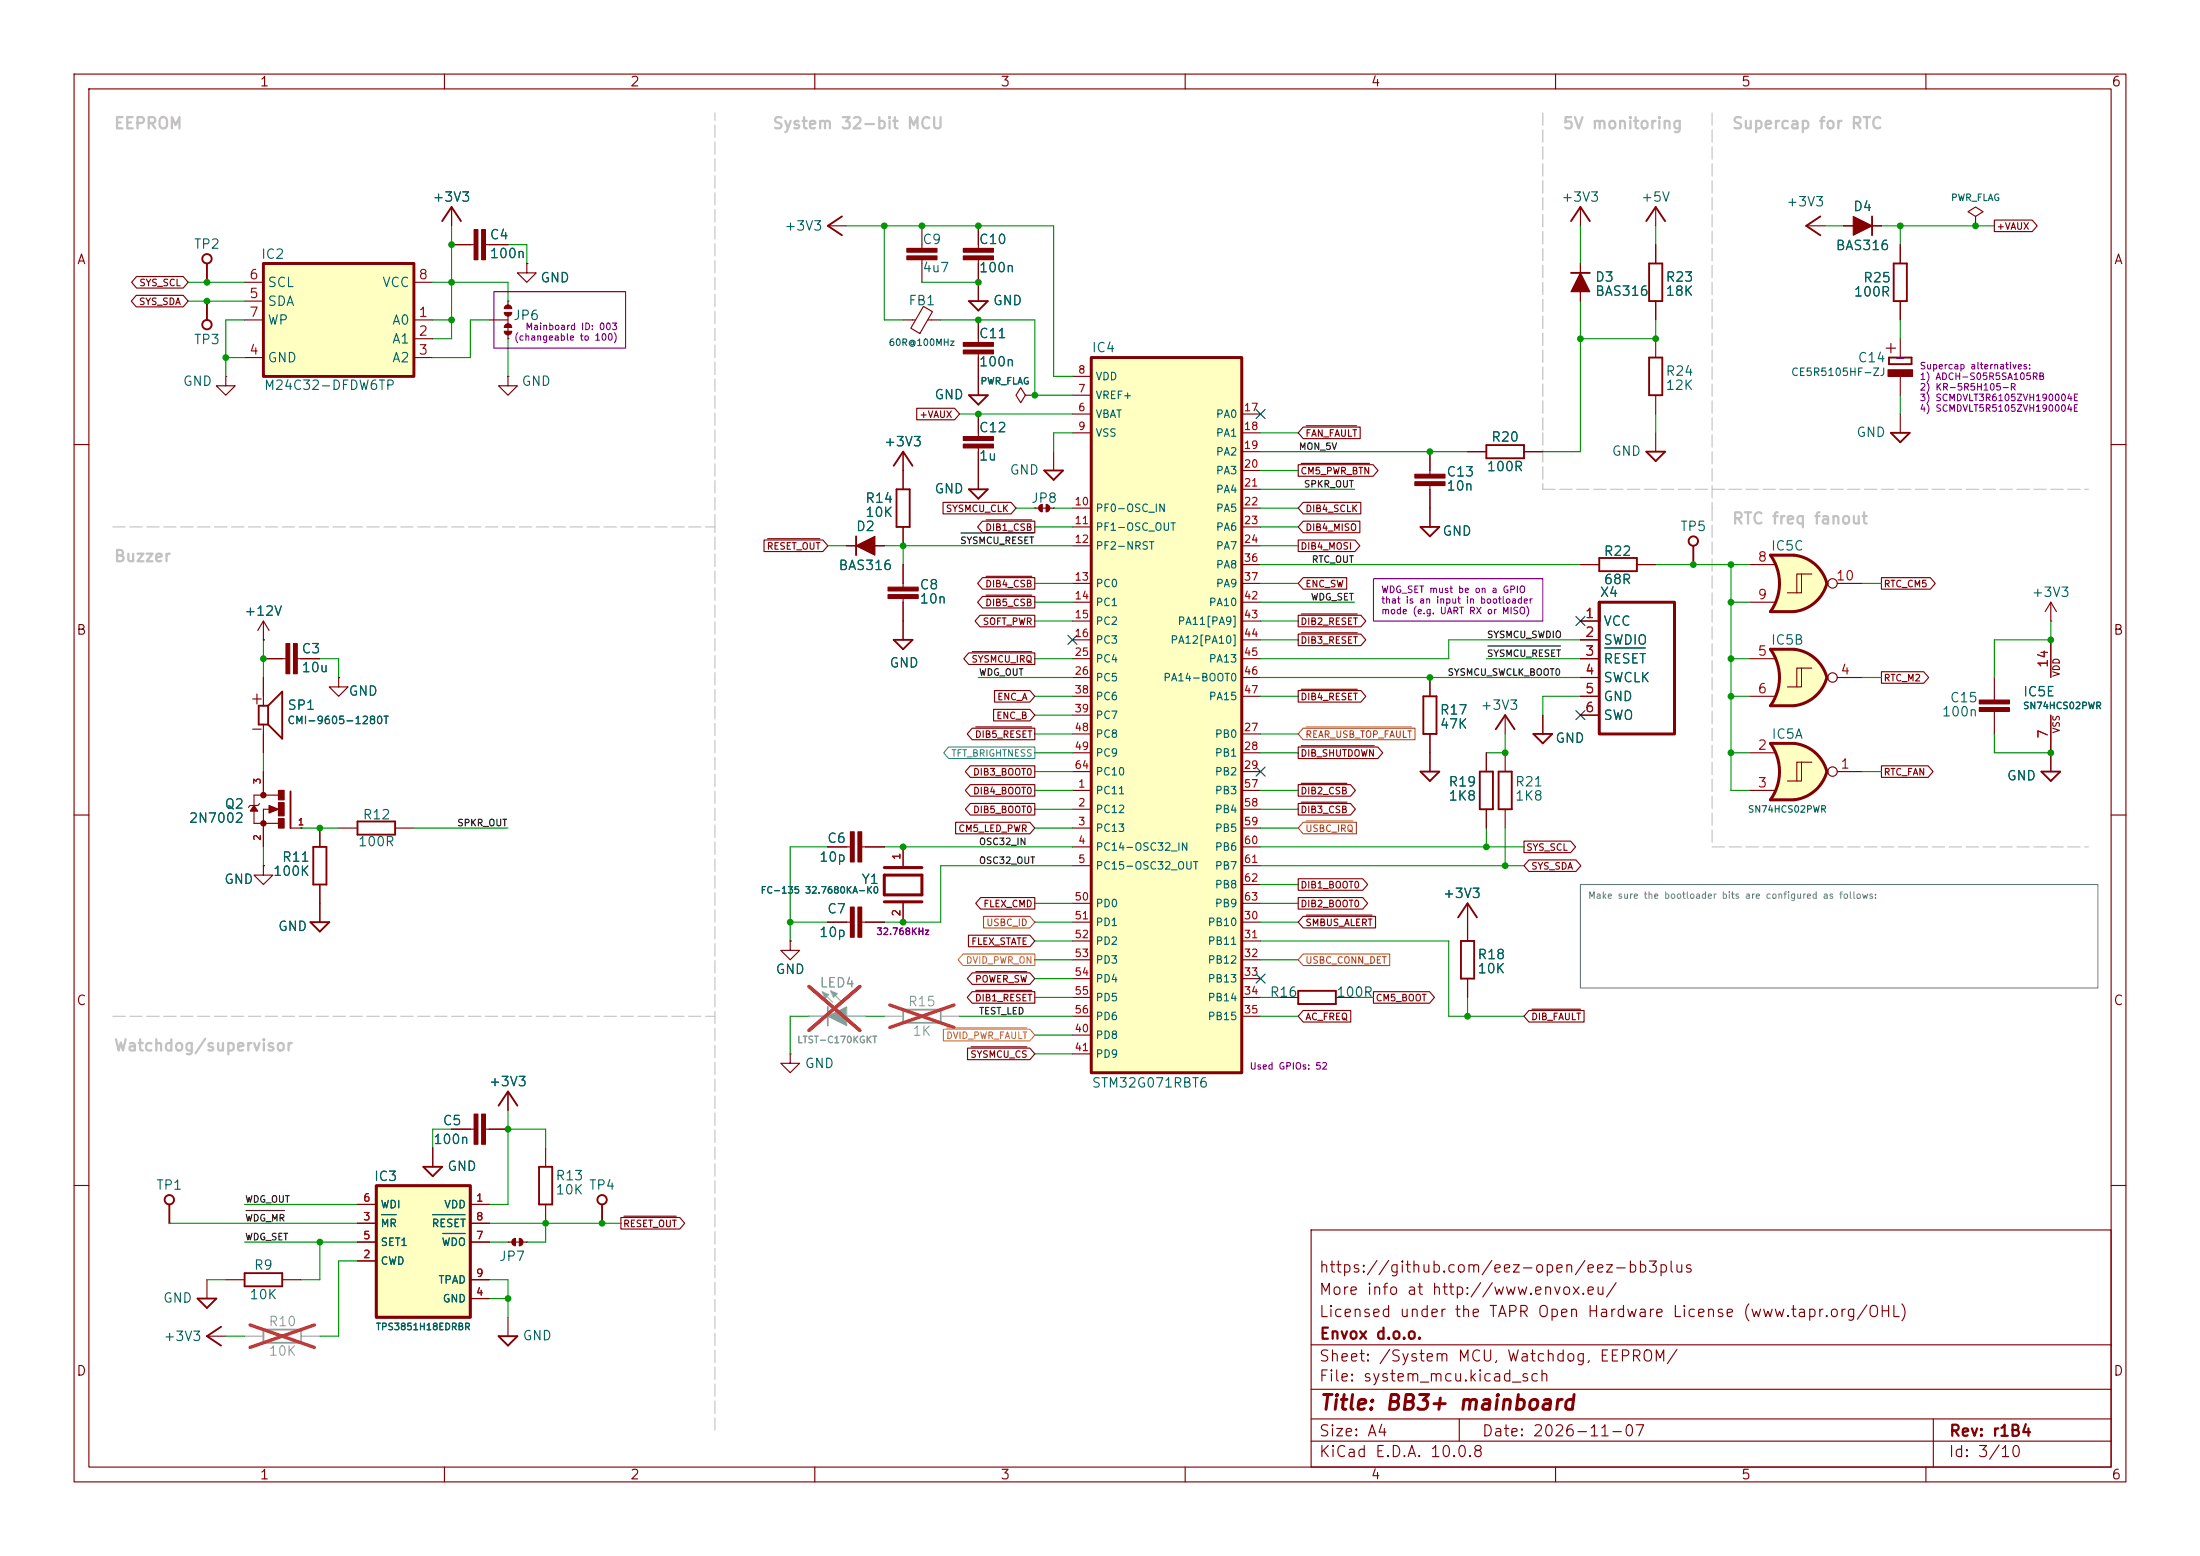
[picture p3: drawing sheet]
<svg xmlns="http://www.w3.org/2000/svg" width="297mm" height="210mm" viewBox="0 0 297 210" stroke-linecap="round" stroke-linejoin="round" font-family="sans-serif">
<g fill="none" stroke="#840000" stroke-width=".15">
<path d="M10 10h277v190h-277zM12 12h273v186h-273zM60 10v2M110 10v2M160 10v2M210 10v2M260 10v2M71.1 35.6v1.2h1.3l-1.3 1.3-1.3-1.3h1.3M71.1 35.6h.1M30.5 50.8v1.3h1.2l-1.2 1.2-1.3-1.2h1.3M30.5 50.8h.1M66 43.2h2.6"/>
<path d="M68.6 50.8v1.3h-1.3l1.3 1.2 1.2-1.2h-1.2M68.6 50.8h.1M68.6 45.7h.1M68.6 40.6h.1M68.6 40.6v.8M68.6 42.4v3.3M121.9 43.2h1.7M124.7 41.4l1.2 .7-1.7 2.9-1.2-.7zM125.2 43.2h1.8M10 60h2M114.3 73.7h5.1M121.9 76.2v3"/>
<path d="M285 60h2M121.9 80.8v3M10 110h2M121.9 114.3v2.5M193 101.6v2.5M203.2 101.6v2.5M203.2 109.2v2.6M285 110h2M111.8 124.5h3M116.3 124.5h3.1M121.9 121.9v2.6M10 160h2"/>
<path d="M68.6 167.6h.1M68.6 167.6h2.5M68.6 177.8v2.5M71.1 167.6h.1M177 166h108v32h-108zM285 160h2M60 198v2M110 198v2M160 198v2M177 194.5h108M177 191.5h108M177 187.5h108"/>
<path d="M177 181.5h108M197 191.5v3M210 198v2M260 198v2M261 191.5v6.5"/>
</g>
<g fill="#840000" stroke="#840000" stroke-width=".15">
<path d="M119.9 80.3h4.1v.5h-4.1z"/>
<path d="M119.9 79.2h4.1v.6h-4.1z"/>
<path d="M114.8 122.4h.5v4.1h-.5z"/>
<path d="M115.8 122.4h.5v4.1h-.5z"/>
<path d="M115.6 73.7l2.5-1.3v2.5z"/>
</g>
<path d="M115.6 72.4v2.5M191.8 104.1h2.5l-1.3 1.3zM202.3 104.1h1.8v5.1h-1.8zM67.3 180.3h2.5l-1.2 1.3z" fill="none" stroke="#840000" stroke-width=".25"/>
<g fill="#840000" stroke="#840000" stroke-width=".14">
<path d="M69.2 167.3l.4-.2v1a.51 .51 0 0 1-.5-.3 .51 .51 0 0 1 .1-.5z"/>
<path d="M70.1 167.1a.51 .51 0 0 1 .5 .5h-.5z"/>
<path d="M70.1 167.6h.5a.51 .51 0 0 1-.5 .6z"/>
<path d="M68.2 41.3a.51 .51 0 0 1 .6-.1 .51 .51 0 0 1 .3 .5h-1z"/>
<path d="M68.6 42.2h.5a.51 .51 0 0 1-.5 .5z"/>
<path d="M68.1 42.2h.5v.5a.51 .51 0 0 1-.5-.5z"/>
<path d="M68.2 43.8a.51 .51 0 0 1 .6-.1 .51 .51 0 0 1 .3 .5h-1z"/>
<path d="M68.6 44.7h.5a.51 .51 0 0 1-.5 .5z"/>
<path d="M68.1 44.7h.5v.5a.51 .51 0 0 1-.5-.5z"/>
</g>
<path d="M119.4 117.1h5.1M119.4 118.1h5.1v2.7h-5.1zM119.4 121.7h5.1" fill="none" stroke="#840000" stroke-width=".41"/>
<path d="M50.8 160h12.7v17.8h-12.7z" fill="#ffffc2"/>
<path d="M50.8 160h12.7v17.8h-12.7z" fill="none" stroke="#840000" stroke-width=".41"/>
<g fill="none" stroke="#840000" stroke-width=".15">
<path d="M35.1 108.5l-.3 .2h-1l-.3 .3M35.6 104.1v3.2M36.4 109.2h-.8v5.1M37.6 107.3h-3.3v3.8h3.3M39.2 111.8h1.4M40.6 111.8h.1M43.2 111.8v2.5M43.2 119.4v2.5M200.7 101.6v2.5M200.7 109.2v2.6M198.1 121.9v5.1M198.1 132.1v2.5"/>
<path d="M58.4 154.9v2.6M48.3 162.6h2.5M48.3 170.2h2.5M48.3 165.1h2.5M48.3 167.6h2.5M63.5 162.6h2.5M63.5 165.1h2.5M63.5 175.3h2.5M63.5 167.6h2.5M63.5 172.7h2.5"/>
</g>
<path d="M51.5 163.9h2M58.4 163.9h4.4M59.8 166.5h3" fill="none" stroke="#006464" stroke-width=".15"/>
<path d="M39.2 106.8v5M42.3 114.3h1.8v5.1h-1.8zM199.8 104.1h1.7v5.1h-1.7zM196.8 123.8l1.3-1.9 1.3 1.9M197.2 127h1.8v5.1h-1.8zM57.1 157.5h2.6l-1.3 1.3z" fill="none" stroke="#840000" stroke-width=".25"/>
<g fill="#840000" stroke="#840000" stroke-width=".15">
<path d="M37.6 106.7h.8v1.3h-.8z"/>
<path d="M37.6 108.3h.8v1.8h-.8z"/>
<path d="M37.6 110.5h.8v1.3h-.8z"/>
<path d="M36.3 108.7l1.3 .5-1.3 .5z"/>
<path d="M34.3 108.7l.5 .8h-1z"/>
<circle cx="35.6" cy="107.3" r=".36"/>
<circle cx="35.6" cy="111.1" r=".36"/>
</g>
<path d="M35.6 35.6h20.3v15.2h-20.3z" fill="#ffffc2"/>
<path d="M35.6 35.6h20.3v15.2h-20.3z" fill="none" stroke="#840000" stroke-width=".4"/>
<g fill="none" stroke="#840000" stroke-width=".15">
<path d="M27.9 38.1h.1M33 38.1h2.6M55.9 38.1h2.5M61 27.9v2.6M61 33h3M65.5 33h3.1M111.8 30.5h2.5M132.1 30.5v3M132.1 35.1v5.5M213.4 27.9v2.6M213.4 35.6v5M223.5 27.9v2.6"/>
<path d="M223.5 33v2.6M243.8 30.5h2.6M248.9 30.5h5.1M266.7 29.2l1-.6-1-.7-1 .7 1 .6v1.3M266.7 30.5h.1M27.9 40.6h.1M33 43.2h2.6M33 48.3h2.6M33 40.6h2.6M55.9 43.2h2.5M55.9 45.7h2.5M55.9 48.3h2.5"/>
<path d="M132.1 43.2v3M132.1 47.8v5.5M132.1 55.9v3M223.5 40.6v2.6M223.5 45.7v2.6M223.5 53.3v2.6M223.5 58.4v2.6M121.9 61v5M121.9 71.1v2.6M132.1 60.5v3M193 61v3M193 65.5v5.6"/>
<path d="M198.1 61h2.6M205.7 61h2.6M213.4 76.2h2.5M221 76.2h2.5M228.6 76.2h.1M35.6 86.4h.1M35.6 83.8l-.8 1.3M35.6 83.8l.7 1.3M35.6 83.8v2.6M35.6 88.9h3M40.1 88.9h3.1M193 91.4v2.6"/>
<path d="M193 99.1v2.5M203.2 96.5v2.6M208.3 96.5v2.6M276.9 83.8h.1M276.9 81.3v2.5M276.9 86.4v5M276.9 96.5v5.1M276.9 81.3l-.8 1.3M276.9 81.3l.7 1.3M35.6 116.8v1.3h1.2l-1.2 1.3-1.3-1.3h1.3M35.6 116.8h.1M43.2 121.9v2.6"/>
<path d="M106.7 127v1.3h-1.3l1.3 1.2 1.2-1.2h-1.2M106.7 127h.1M172.7 134.6h2.6M180.3 134.6h2.6M73.7 154.9v2.6M22.9 165.1h.1M27.9 172.7v2.6M30.5 172.7h2.5M38.1 172.7h2.5M73.7 162.6v2.5M81.3 165.1h.1M27.9 180.3h2.6"/>
</g>
<g fill="none" stroke="#840000" stroke-width=".25">
<path d="M27.9 35.6v2.5M59.7 29.8l1.3-1.9 1.2 1.9M113.7 29.2l-1.9 1.3 1.9 1.3M212.1 36.8h2.5M212.1 29.8l1.3-1.9 1.2 1.9M222.2 29.8l1.3-1.9 1.3 1.9M222.6 35.6h1.8v5h-1.8zM245.7 29.2l-1.9 1.3 1.9 1.3M252.7 29.2v2.6M27.9 40.6v2.6M130.8 53.3h2.5l-1.2 1.3zM130.8 40.6h2.5l-1.2 1.3z"/>
<path d="M222.6 48.3h1.8v5h-1.8zM120.6 62.9l1.3-1.9 1.3 1.9M121 66h1.8v5.1h-1.8zM191.8 71.1h2.5l-1.3 1.3zM200.7 60.1h5v1.7h-5zM215.9 75.3h5.1v1.8h-5.1zM222.2 61h2.6l-1.3 1.2zM228.6 73.7v2.5M192.2 94h1.7v5.1h-1.7zM201.9 98.4l1.3-1.9 1.3 1.9M207 99.1h2.5l-1.2 1.2zM41.9 124.5h2.5l-1.2 1.2z"/>
<path d="M175.3 133.7h5v1.8h-5zM72.8 157.5h1.7v5.1h-1.7zM22.9 162.6v2.5M26.7 175.3h2.5l-1.3 1.2zM29.8 179.1l-1.9 1.2 1.9 1.3M33 171.8h5.1v1.8h-5.1zM81.3 162.6v2.5"/>
<circle cx="27.9" cy="34.9" r=".63"/>
<circle cx="27.9" cy="43.8" r=".63"/>
<circle cx="228.6" cy="73" r=".63"/>
<circle cx="22.9" cy="161.9" r=".63"/>
<circle cx="81.3" cy="161.9" r=".63"/>
</g>
<path d="M109.2 137.2h7.6M111 133.9l1.4 1.4M112.1 133.7l1.4 1.4M119.4 137.2h2.5M127 137.2h2.5" fill="none" stroke="#a1a1a1" stroke-width=".15"/>
<path d="M111.8 135.9v2.5M121.9 136.3h5.1v1.7h-5.1z" fill="none" stroke="#a1a1a1" stroke-width=".25"/>
<g fill="#a1a1a1" stroke="#a1a1a1" stroke-width=".15">
<path d="M112.1 133.7l.9 .4-.5 .5z"/>
<path d="M111 133.9l.9 .3-.5 .5z"/>
<path d="M111.8 137.2l2.5-1.3v2.5z"/>
</g>
<path d="M109.2 133.1l6.9 6M116.1 133.1l-6.9 6M120.1 135.6l8.7 3.1M128.8 135.6l-8.7 3.1" fill="none" stroke="#e12e31" stroke-width=".46"/>
<g fill="#840000" stroke="#840000" stroke-width=".15">
<path d="M213.4 36.8l1.2 2.6h-2.5z"/>
<path d="M65 31h.5v4.1h-.5z"/>
<path d="M64 31h.5v4.1h-.5z"/>
<path d="M191 65h4.1v.5h-4.1z"/>
<path d="M191 64h4.1v.5h-4.1z"/>
<path d="M130 58.9h4.1v.5h-4.1z"/>
<path d="M130 59.9h4.1v.6h-4.1z"/>
<path d="M250.2 29.2l2.5 1.3-2.5 1.3z"/>
<path d="M130 33.5h4.1v.5h-4.1z"/>
<path d="M130 34.5h4.1v.6h-4.1z"/>
<path d="M130 46.2h4.1v.5h-4.1z"/>
<path d="M130 47.2h4.1v.6h-4.1z"/>
<path d="M39.6 86.9h.5v4h-.5z"/>
<path d="M38.6 86.9h.5v4h-.5z"/>
</g>
<path d="M239 74.9h3.2M239 82.6h3.2" fill="none" stroke="#ffffc2" stroke-width=".14"/>
<g fill="#ffffc2" stroke="#ffffc2" stroke-width=".14">
<path d="M241.6 77.4l5 1.3a5.2 5.2 0 0 1-4.4 3.8z"/>
<path d="M242.2 74.9a5.1 5.1 0 0 1 4.4 3.8l-4.9 1.3z"/>
</g>
<path d="M239 74.9h3.2v7.7h-3.2a6.7 6.7 0 0 0 0-7.7z" fill="#ffffc2"/>
<path d="M242.2 74.9h-3.2a6.6 6.6 0 0 1 0 7.7h3.2M242.2 74.9a5.1 5.1 0 0 1 4.4 3.8 5.2 5.2 0 0 1-4.4 3.8M215.9 81.3v2.5" fill="none" stroke="#840000" stroke-width=".41"/>
<g fill="none" stroke="#840000" stroke-width=".15">
<path d="M124.5 30.5v3M124.5 35.1v3M256.5 33v2.6M256.5 40.6v2.6M142.2 61v2.5M236.2 76.2h3.4M243.2 77.5v2.5h-1.9M244.6 77.5h-2v2.5M248 78.7h3.5M35.6 91.4v3.9M35.6 97.8v3.8M45.7 91.4v1.3h-1.3l1.3 1.3 1.3-1.3h-1.3"/>
<path d="M45.7 91.4h.1M121.9 83.8v2.6M213.4 83.8h2.5M213.4 86.4h2.5M213.4 88.9h2.5M213.4 91.4h2.5M213.4 94h2.5M213.4 96.5h2.5M236.2 81.3h3.4M269.2 91.4v3.1M269.2 96v3.1M45.7 111.8h2.6"/>
<path d="M53.3 111.8h2.6M111.8 114.3h3M116.3 114.3h3.1M276.9 101.6v2.5M106.7 142.2v1.3h-1.3l1.3 1.3 1.2-1.3h-1.2M106.7 142.2h.1"/>
<circle cx="247.4" cy="78.7" r=".63"/>
</g>
<path d="M255.7 35.6h1.7v5h-1.7zM141 63.5h2.5l-1.3 1.3zM36.2 95.3h-1.3v2.5h1.3M36.2 95.3v2.5M36.2 95.3l1.9-2v6.4l-1.9-1.9M120.6 86.4h2.6l-1.3 1.2zM48.3 110.9h5v1.7h-5zM275.6 104.1h2.5l-1.2 1.3z" fill="none" stroke="#840000" stroke-width=".25"/>
<path d="M215.9 81.3h10.2v17.8h-10.2z" fill="none" stroke="#840000" stroke-width=".4"/>
<path d="M216.6 87.5h5.5" fill="none" stroke="#006464" stroke-width=".15"/>
<g fill="#840000" stroke="#840000" stroke-width=".15">
<path d="M122.4 33.5h4.1v.5h-4.1z"/>
<path d="M122.4 34.5h4.1v.6h-4.1z"/>
<path d="M114.8 112.3h.5v4h-.5z"/>
<path d="M115.8 112.3h.5v4h-.5z"/>
<path d="M267.2 94.5h4.1v.5h-4.1z"/>
<path d="M267.2 95.5h4.1v.5h-4.1z"/>
</g>
<path d="M239 87.6h3.2M239 95.3h3.2" fill="none" stroke="#ffffc2" stroke-width=".14"/>
<g fill="#ffffc2" stroke="#ffffc2" stroke-width=".14">
<path d="M241.6 90.1l5 1.3a5.2 5.2 0 0 1-4.4 3.8z"/>
<path d="M242.2 87.6a5.1 5.1 0 0 1 4.4 3.8l-4.9 1.3z"/>
</g>
<path d="M239 87.6h3.2v7.7h-3.2a6.7 6.7 0 0 0 0-7.7z" fill="#ffffc2"/>
<path d="M242.2 87.6h-3.2a6.6 6.6 0 0 1 0 7.7h3.2M242.2 87.6a5.1 5.1 0 0 1 4.4 3.8 5.2 5.2 0 0 1-4.4 3.8" fill="none" stroke="#840000" stroke-width=".41"/>
<g fill="none" stroke="#840000" stroke-width=".15">
<path d="M254.6 47h1.3M255.3 46.4v1.2M256.5 45.7v2.6M256.5 50.8v2.5M236.2 88.9h3.4M236.2 94h3.4M243.2 90.2v2.5h-1.9M244.6 90.2h-2v2.5M248 91.4h3.5"/>
<circle cx="247.4" cy="91.4" r=".63"/>
</g>
<path d="M35.6 179.5h5v1.7h-5z" fill="none" stroke="#a1a1a1" stroke-width=".25"/>
<path d="M33 180.3h2.6M40.6 180.3h2.6" fill="none" stroke="#a1a1a1" stroke-width=".15"/>
<path d="M33.8 178.8l8.6 3.1M42.4 178.8l-8.6 3.1" fill="none" stroke="#e12e31" stroke-width=".46"/>
<path d="M254.9 49.9h3.3v.9h-3.3z" fill="#840000" stroke="#840000" stroke-width=".15"/>
<path d="M255 48.3h3.1v.8h-3.1z" fill="none" stroke="#840000" stroke-width=".25"/>
<path d="M239 100.3h3.2M239 108h3.2" fill="none" stroke="#ffffc2" stroke-width=".14"/>
<g fill="#ffffc2" stroke="#ffffc2" stroke-width=".14">
<path d="M241.6 102.8l5 1.3a5.2 5.2 0 0 1-4.4 3.8z"/>
<path d="M242.2 100.3a5.1 5.1 0 0 1 4.4 3.8l-4.9 1.3z"/>
</g>
<path d="M239 100.3h3.2v7.7h-3.2a6.7 6.7 0 0 0 0-7.7z" fill="#ffffc2"/>
<path d="M242.2 100.3h-3.2a6.6 6.6 0 0 1 0 7.7h3.2M242.2 100.3a5.1 5.1 0 0 1 4.4 3.8 5.2 5.2 0 0 1-4.4 3.8" fill="none" stroke="#840000" stroke-width=".41"/>
<g fill="none" stroke="#840000" stroke-width=".15">
<path d="M256.5 55.9v2.5M132.1 63.5v2.5M236.2 101.6h3.4M236.2 106.7h3.4M243.2 102.9v2.5h-1.9M244.6 102.9h-2v2.5M248 104.1h3.5M61 152.4h3M65.5 152.4h3.1M68.6 147.3v2.6"/>
<circle cx="247.4" cy="104.1" r=".63"/>
</g>
<path d="M255.3 58.4h2.5l-1.3 1.3zM130.8 66h2.5l-1.2 1.3zM67.3 149.2l1.3-1.9 1.2 1.9" fill="none" stroke="#840000" stroke-width=".25"/>
<g fill="#840000" stroke="#840000" stroke-width=".15">
<path d="M65 150.4h.5v4h-.5z"/>
<path d="M64 150.4h.5v4h-.5z"/>
</g>
<path d="M147.3 48.3h20.3v96.5h-20.3z" fill="#ffffc2"/>
<path d="M147.3 48.3h20.3v96.5h-20.3z" fill="none" stroke="#840000" stroke-width=".41"/>
<g fill="none" stroke="#840000" stroke-width=".15">
<path d="M18.4 39.9h6.3l.7 .7-.7 .8h-6.3l-.7-.8zM18.4 37.3h6.3l.7 .8-.7 .8h-6.3l-.6-.8zM61 27.9v2.6M61 33h2.5M66 33h2.6M71.1 35.6h.1M132.1 30.5v2.5M132.1 35.6v5M213.4 35.6v5M223.5 33v2.6M248.9 30.5h5.1M256.5 33v2.6"/>
<path d="M269.2 29.7h5.2l.6 .8-.6 .8h-5.2zM123.8 55.1h5.1l.6 .8-.6 .8h-5.1zM132.1 43.2v2.5M132.1 48.3v5M132.1 55.9v2.5M138.4 53.3l-.6-1-.6 1 .6 1.1 .6-1.1h1.3M139.7 53.3h.1M144.8 55.9h2.5M144.8 53.3h2.5M144.8 50.8h2.5M144.8 58.4h2.5M167.6 55.9h2.6"/>
<path d="M167.6 58.4h2.6M175.9 57.6h7.7v1.6h-7.7l-.6-.8zM176.3 57.5h6.8M223.5 40.6v2.6M256.5 40.6v2.6M103.1 72.9h8l.7 .8-.7 .7h-8zM103.6 72.7h7.1M114.3 73.7h5.1M121.9 61v5M121.9 71.1v2.6M121.9 76.2v2.5M127.3 67.8h9.2l.7 .8-.7 .8h-9.2z"/>
<path d="M132.1 61v5M132.6 78h7.1v1.5h-7.1l-.6-.8zM132.6 70.3h7.1v1.6h-7.1l-.6-.8zM133.1 77.8h6.2M133.1 70.2h6.2M139.7 68.6h.1M139.7 68.6h2.5M142.2 68.6h.1M144.8 68.6h2.5M144.8 71.1h2.5M144.8 73.7h2.5M144.8 78.7h2.5"/>
<path d="M167.6 68.6h2.6M167.6 71.1h2.6M167.6 73.7h2.6M167.6 78.7h2.6M167.6 61h2.6M167.6 63.5h2.6M167.6 66h2.6M167.6 76.2h2.6M175.3 62.7h10.1l.6 .8-.6 .8h-10.1zM175.3 72.9h7.6l.7 .8-.7 .7h-7.6zM175.7 62.5h9.2M175.9 78h5.9v1.5h-5.9l-.6-.8z"/>
<path d="M175.9 70.3h7.7v1.6h-7.7l-.6-.8zM175.9 67.8h7.8v1.6h-7.8l-.6-.8zM193 61v2.5M193 66v5.1M198.1 61h2.6M205.7 61h2.6M213.4 76.2h2.5M221 76.2h2.5M254 78h6.6l.7 .7-.7 .8h-6.6zM35.6 86.4h.1M35.6 88.9h2.5M35.6 91.4v2.6"/>
<path d="M35.6 99.1v2.5M40.6 88.9h2.6M45.7 91.4h.1M121.9 81.3v5.1M130.8 88.1h8.9v1.6h-8.9l-.7-.8zM131.2 98.3h8.5v1.5h-8.5l-.6-.7zM131.3 87.9h8M131.7 98.1h7.6M132.3 83h7.4v1.6h-7.4l-.7-.8zM132.6 80.5h7.1v1.6h-7.1l-.6-.8zM133.1 80.3h6.2M134.1 95.7h4.9l.7 .8-.7 .8h-4.9z"/>
<path d="M134.3 93.2h4.7l.7 .8-.7 .8h-4.7zM144.8 81.3h2.5M144.8 83.8h2.5M144.8 86.4h2.5M144.8 88.9h2.5M144.8 91.4h2.5M144.8 99.1h2.5M144.8 94h2.5M144.8 96.5h2.5M167.6 81.3h2.6M167.6 83.8h2.6M167.6 86.4h2.6"/>
<path d="M167.6 88.9h2.6M167.6 91.4h2.6M167.6 99.1h2.6M167.6 94h2.6M175.3 93.2h8.4l.7 .8-.7 .8h-8.4zM175.3 85.6h8.4l.7 .8-.7 .7h-8.4zM175.3 83h8.4l.7 .8-.7 .8h-8.4zM175.7 93h7.5M175.7 85.4h7.5M175.7 82.9h7.5M193 91.4v2.6M193 99.1v5"/>
<path d="M208.3 96.5v2.6M213.4 83.8h2.5M213.4 86.4h2.5M213.4 88.9h2.5M213.4 91.4h2.5M213.4 94h2.5M213.4 96.5h2.5M254 90.7h5.7l.7 .7-.7 .8h-5.7zM276.9 86.4v5M276.9 96.5v7.6M35.6 116.8h.1M35.6 104.1v2.6"/>
<path d="M35.6 111.8v2.5M40.6 111.8h.1M43.2 111.8v2.5M43.2 119.4v5.1M111.8 114.3h2.5M116.8 114.3h2.6M121.9 114.3v2.5M129 111h10l.7 .8-.7 .7h-10zM131 105.9h8.7v1.6h-8.7l-.7-.8zM131 108.4h8.7v1.6h-8.7l-.7-.8zM131 103.4h8.7v1.5h-8.7l-.7-.8zM144.8 106.7h2.5"/>
<path d="M144.8 109.2h2.5M144.8 111.8h2.5M144.8 114.3h2.5M144.8 116.8h2.5M144.8 101.6h2.5M144.8 104.1h2.5M167.6 106.7h2.6M167.6 109.2h2.6M167.6 111.8h2.6M167.6 114.3h2.6M167.6 116.8h2.6M167.6 101.6h2.6"/>
<path d="M167.6 104.1h2.6M167.6 119.4h2.6M175.3 105.9h7l.7 .8-.7 .8h-7zM175.3 108.4h7l.7 .8-.7 .8h-7zM175.3 100.8h10.7l.7 .8-.7 .8h-10.7zM175.3 118.6h8.7l.6 .8-.6 .8h-8.7zM175.7 105.7h6.1M175.7 108.3h6.1M175.7 100.6h9.8M200.7 101.6v2.5M200.7 109.2v2.6M205.7 113.5h6.3l.7 .8-.7 .8h-6.3z"/>
<path d="M206.4 116.1h6.3l.7 .7-.7 .8h-6.3l-.7-.8zM254 103.4h6.3l.7 .7-.7 .8h-6.3zM106.7 127h.1M111.8 124.5h2.5M116.8 124.5h2.6M121.9 121.9v2.6M130.7 126.2h8.3l.7 .8-.7 .8h-8.3zM131.2 133.8h8.5v1.6h-8.5l-.6-.8zM131.3 131.3h7.7l.7 .8-.7 .8h-7.7l-.7-.8zM131.7 133.7h7.6M131.7 131.1h6.9M132.4 121.1h7.3v1.6h-7.3l-.7-.8z"/>
<path d="M144.8 124.5h2.5M144.8 127h2.5M144.8 129.5h2.5M144.8 132.1h2.5M144.8 134.6h2.5M144.8 137.2h2.5M144.8 139.7h2.5M144.8 121.9h2.5M167.6 124.5h2.6M167.6 127h2.6M167.6 129.5h2.6M167.6 132.1h2.6"/>
<path d="M167.6 134.6h2.6M167.6 137.2h2.6M167.6 121.9h2.6M175.3 121.1h8.7l.6 .8-.6 .8h-8.7zM175.9 136.4h6.5v1.5h-6.5l-.6-.7zM175.9 123.7h9.8v1.5h-9.8l-.6-.7zM176.3 123.5h8.9M185.4 133.8h7.6l.7 .8-.7 .8h-7.6zM198.1 121.9v5.1M198.1 132.1v2.5M206.4 136.4h7.4v1.5h-7.4l-.7-.7zM206.8 136.2h6.6"/>
<path d="M58.4 154.9v2.6M61 152.4h2.5M66 152.4h2.6M68.6 147.3v2.6M130.6 141.5h8.4l.7 .7-.7 .8h-8.4zM131.1 141.3h7.5M144.8 142.2h2.5M48.3 162.6h2.5M48.3 170.2h2.5M48.3 165.1h2.5M48.3 167.6h2.5M63.5 162.6h2.5"/>
<path d="M63.5 165.1h2.5M63.5 175.3h2.5M63.5 167.6h2.5M63.5 172.7h2.5M83.8 164.3h8l.6 .8-.6 .8h-8zM84.2 164.1h7.1"/>
</g>
<g fill="#840000" stroke="#840000" stroke-width=".14">
<path d="M140.4 68.2l.3-.1v1a.51 .51 0 0 1-.4-.3 .51 .51 0 0 1 .1-.6z"/>
<path d="M141.2 68.1a.51 .51 0 0 1 .5 .5h-.5z"/>
<path d="M141.2 68.6h.5a.51 .51 0 0 1-.5 .5z"/>
</g>
<path d="M175.9 98.3h15.1v1.5h-15.1l-.6-.7zM176.3 98.1h14.3M175.9 111h7.2v1.5h-7.2l-.6-.7zM176.3 110.8h6.3M132.8 123.7h6.2l.7 .8-.7 .7h-6.2zM175.9 128.8h11.7v1.5h-11.7l-.6-.8z" fill="none" stroke="#c60" stroke-width=".15"/>
<path d="M128.1 100.8h11.6v1.6h-11.6l-.7-.8z" fill="none" stroke="#00c2c2" stroke-width=".15"/>
<path d="M127.4 138.9h11.6l.7 .8-.7 .8h-11.6zM127.8 138.7h10.8M130 128.8h9.7v1.5h-9.7l-.7-.8z" fill="none" stroke="#f90" stroke-width=".15"/>
<path d="M129.7 71.9h9.8M200.8 87.2h9.9M33.2 163.4h5.2" fill="none" stroke="#0f0f0f" stroke-width=".15"/>
<path d="M208.3 15.2v43.2M231.1 15.2v53.4M208.3 58.4v7.6M15.2 71.1h81.3M96.5 71.1v-55.9M208.3 66h73.6M231.1 68.6v45.7M231.1 114.3h50.8M15.2 137.2h81.3M96.5 193v-121.9" fill="none" stroke="#c2c2c2" stroke-width=".15" stroke-dasharray="1.7 .6"/>
<g fill="none" stroke="#009600" stroke-width=".15">
<path d="M25.4 38.1h7.6M58.4 38.1h10.2v2.5M61 30.5v15.2h-2.6M68.6 33h2.5v2.6M114.3 30.5h27.9v20.3h2.6M119.4 30.5v12.7h2.5M124.5 38.1h7.6M213.4 30.5v5.1M223.5 30.5v2.5M246.4 30.5h2.5M254 30.5h15.2M256.5 30.5v2.5"/>
<path d="M25.4 40.6h7.6M30.5 48.3h2.5M33 43.2h-2.5v7.6M58.4 43.2h2.6M66 43.2h-2.5v5.1h-5.1M68.6 45.7v5.1M127 43.2h12.7v10.1h5.1M129.5 55.9h15.3M144.8 58.4h-2.6v2.6M170.2 58.4h5.1M213.4 40.6v20.4h-5.1M223.5 43.2v2.5h-10.1"/>
<path d="M223.5 55.9v2.5M256.5 43.2v2.5M256.5 53.3v2.6M111.8 73.7h2.5M119.4 73.7h25.4M121.9 73.7v2.5M137.2 68.6h2.5M139.7 71.1h5.1M139.7 78.7h5.1M142.2 68.6h2.6M170.2 73.7h5.1M170.2 68.6h5.1"/>
<path d="M170.2 71.1h5.1M170.2 63.5h5.1M170.2 61h27.9M170.2 78.7h5.1M170.2 66h12.7M170.2 76.2h43.2M223.5 76.2h12.7M233.7 76.2v30.5h2.5M251.5 78.7h2.5M35.6 86.4v5M43.2 88.9h2.5v2.5M132.1 91.4h12.7"/>
<path d="M139.7 81.3h5.1M139.7 88.9h5.1M139.7 94h5.1M139.7 83.8h5.1M139.7 99.1h5.1M139.7 96.5h5.1M170.2 81.3h12.7M170.2 91.4h43.2M170.2 94h5.1M170.2 86.4h5.1M170.2 83.8h5.1M170.2 99.1h5.1"/>
<path d="M200.7 88.9h12.7M203.2 99.1v2.5h-2.5M213.4 86.4h-17.8v2.5h-25.4M213.4 94h-5.1v2.5M233.7 81.3h2.5M233.7 88.9h2.5M233.7 94h2.5M251.5 91.4h2.5M269.2 99.1v2.5h7.7M276.9 83.8v2.6h-7.7v5M35.6 101.6v2.5M35.6 114.3v2.5"/>
<path d="M40.6 111.8h5.1M55.9 111.8h12.7M111.8 114.3h-5.1v12.7M119.4 114.3h25.4M139.7 104.1h5.1M139.7 106.7h5.1M139.7 101.6h5.1M139.7 109.2h5.1M139.7 111.8h5.1M144.8 116.8h-17.8v7.7h-7.6M170.2 116.8h35.5M170.2 114.3h35.5"/>
<path d="M170.2 119.4h5.1M170.2 106.7h5.1M170.2 101.6h5.1M170.2 109.2h5.1M170.2 111.8h5.1M200.7 111.8v2.5M203.2 111.8v5M233.7 101.6h2.5M251.5 104.1h2.5M106.7 124.5h5.1M109.2 137.2h-2.5v5M116.8 137.2h2.6"/>
<path d="M129.5 137.2h15.3M139.7 134.6h5.1M139.7 124.5h5.1M139.7 121.9h5.1M139.7 127h5.1M139.7 129.5h5.1M139.7 132.1h5.1M139.7 139.7h5.1M170.2 134.6h2.5M170.2 124.5h5.1M170.2 121.9h5.1M170.2 127h25.4v10.2h10.1"/>
<path d="M170.2 137.2h5.1M170.2 129.5h5.1M182.9 134.6h2.5M198.1 134.6v2.6M61 152.4h-2.6v2.5M68.6 149.9v12.7h-2.6M68.6 152.4h5.1v2.5M139.7 142.2h5.1M22.9 165.1h25.4M27.9 172.7h2.6M33 167.6h15.3M33 162.6h15.3"/>
<path d="M43.2 167.6v5.1h-2.6M48.3 170.2h-2.6v10.1h-2.5M66 167.6h2.6M66 172.7h2.6v5.1M66 165.1h17.8M66 175.3h2.6M73.7 165.1v2.5h-2.6M30.5 180.3h2.5"/>
</g>
<path d="M169.6 55.3l1.2 1.2M170.8 55.3l-1.2 1.2M144.2 85.8l1.2 1.2M145.4 85.8l-1.2 1.2M212.8 95.9l1.2 1.2M212.8 83.2l1.2 1.2M214 95.9l-1.2 1.2M214 83.2l-1.2 1.2M169.6 103.5l1.2 1.2M170.8 103.5l-1.2 1.2M169.6 131.5l1.2 1.2M170.8 131.5l-1.2 1.2" fill="none" stroke="#000084" stroke-width=".15"/>
<path d="M66.7 39.4h17.8v7.6h-17.8zM185.4 78.1h22.9v5.7h-22.9z" fill="none" stroke="#840084" stroke-width=".15"/>
<path d="M213.4 119.4h69.8v14h-69.8z" fill="none" stroke="#848484" stroke-width=".15"/>
<path d="M216.6 87.5h5.5M51.5 163.9h2M58.4 163.9h4.4M59.8 166.5h3" fill="none" stroke="#006464" stroke-width=".15"/>
<path d="M109.2 137.2h2.6M114.3 137.2h2.5" fill="none" stroke="#a1a1a1" stroke-width=".15"/>
<path d="M109.2 133.1l6.9 6M116.1 133.1l-6.9 6" fill="none" stroke="#e12e31" stroke-width=".46"/>
<g fill="#009600">
<circle cx="233.7" cy="81.3" r=".46"/>
<circle cx="233.7" cy="88.9" r=".46"/>
<circle cx="266.7" cy="30.5" r=".46"/>
<circle cx="256.5" cy="30.5" r=".46"/>
<circle cx="276.9" cy="86.4" r=".46"/>
<circle cx="276.9" cy="101.6" r=".46"/>
<circle cx="233.7" cy="94" r=".46"/>
<circle cx="233.7" cy="101.6" r=".46"/>
<circle cx="200.7" cy="114.3" r=".46"/>
<circle cx="198.1" cy="137.2" r=".46"/>
<circle cx="203.2" cy="116.8" r=".46"/>
<circle cx="193" cy="91.4" r=".46"/>
<circle cx="193" cy="61" r=".46"/>
<circle cx="228.6" cy="76.2" r=".46"/>
<circle cx="233.7" cy="76.2" r=".46"/>
<circle cx="223.5" cy="45.7" r=".46"/>
<circle cx="213.4" cy="45.7" r=".46"/>
<circle cx="203.2" cy="101.6" r=".46"/>
<circle cx="27.9" cy="38.1" r=".46"/>
<circle cx="27.9" cy="40.6" r=".46"/>
<circle cx="61" cy="43.2" r=".46"/>
<circle cx="61" cy="33" r=".46"/>
<circle cx="61" cy="38.1" r=".46"/>
<circle cx="30.5" cy="48.3" r=".46"/>
<circle cx="121.9" cy="114.3" r=".46"/>
<circle cx="68.6" cy="175.3" r=".46"/>
<circle cx="35.6" cy="88.9" r=".46"/>
<circle cx="43.2" cy="111.8" r=".46"/>
<circle cx="132.1" cy="43.2" r=".46"/>
<circle cx="119.4" cy="30.5" r=".46"/>
<circle cx="121.9" cy="73.7" r=".46"/>
<circle cx="68.6" cy="152.4" r=".46"/>
<circle cx="73.7" cy="165.1" r=".46"/>
<circle cx="81.3" cy="165.1" r=".46"/>
<circle cx="43.2" cy="167.6" r=".46"/>
<circle cx="121.9" cy="124.5" r=".46"/>
<circle cx="106.7" cy="124.5" r=".46"/>
<circle cx="132.1" cy="38.1" r=".46"/>
<circle cx="132.1" cy="30.5" r=".46"/>
<circle cx="124.5" cy="30.5" r=".46"/>
<circle cx="139.7" cy="53.3" r=".46"/>
<circle cx="132.1" cy="55.9" r=".46"/>
</g>
<text font-size="2" fill="#840000" x="178" y="190.8">Title: BB3+ mainboard</text>
<g font-size="1.8" fill="#840000">
<text x="33.6" y="95.6">+</text>
<text x="33.6" y="99.6">-</text>
</g>
<g font-size="1.5" fill="#c2c2c2">
<text x="15.3" y="17.8">EEPROM</text>
<text x="104.2" y="17.8">System 32-bit MCU</text>
<text x="210.9" y="17.8">5V monitoring</text>
<text x="233.7" y="17.8">Supercap for RTC</text>
<text x="233.7" y="71.1">RTC freq fanout</text>
<text x="15.3" y="76.2">Buzzer</text>
<text x="15.3" y="142.2">Watchdog/supervisor</text>
</g>
<g font-size="1.5" fill="#840000">
<text x="178" y="172.1">https://github.com/eez-open/eez-bb3plus</text>
<text x="178" y="178.1">Licensed under the TAPR Open Hardware License (www.tapr.org/OHL)</text>
<text x="178" y="175.1">More info at http://www.envox.eu/</text>
<text x="178" y="184.1">Sheet: /System MCU, Watchdog, EEPROM/</text>
<text x="178" y="181.1">Envox d.o.o.</text>
<text x="178" y="186.8">File: system_mcu.kicad_sch</text>
<text x="178" y="197">KiCad E.D.A. 10.0.8</text>
<text x="178" y="194.2">Size: A4</text>
<text x="200" y="194.2">Date: 2026-11-07</text>
<text x="263" y="197">Id: 3/10</text>
<text x="263" y="194.2">Rev: r1B4</text>
</g>
<g font-size="1.3" fill="#840000">
<text x="35" y="12">1</text>
<text x="85" y="12">2</text>
<text x="135" y="12">3</text>
<text x="185" y="12">4</text>
<text x="235" y="12">5</text>
<text x="285" y="12">6</text>
<text x="10.3" y="36">A</text>
<text x="285.3" y="36">A</text>
<text x="10.2" y="86">B</text>
<text x="285.2" y="86">B</text>
<text x="10.2" y="136">C</text>
<text x="285.2" y="136">C</text>
<text x="10.2" y="186">D</text>
<text x="285.2" y="186">D</text>
<text x="35" y="200">1</text>
<text x="85" y="200">2</text>
<text x="135" y="200">3</text>
<text x="185" y="200">4</text>
<text x="235" y="200">5</text>
<text x="285" y="200">6</text>
</g>
<g font-size="1.3" fill="#006464">
<text x="58.3" y="27.5">+3V3</text>
<text x="210.7" y="27.5">+3V3</text>
<text x="221.5" y="27.5">+5V</text>
<text x="241.1" y="28.2">+3V3</text>
<text x="250.1" y="28.8">D4</text>
<text x="26.1" y="33.9">TP2</text>
<text x="35.2" y="35.3">IC2</text>
<text x="66" y="32.6">C4</text>
<text x="66" y="35.2">100n</text>
<text x="105.8" y="31.4">+3V3</text>
<text x="124.4" y="33.3">C9</text>
<text x="132.1" y="33.3">C10</text>
<text x="247.7" y="34.1">BAS316</text>
<text x="36" y="41.6">SDA</text>
<text x="36" y="39.1">SCL</text>
<text x="51.5" y="39.1">VCC</text>
<text x="72.9" y="38.4">GND</text>
<text x="122.5" y="41.5">FB1</text>
<text x="124.4" y="37.1">4u7</text>
<text x="132.1" y="37.1">100n</text>
<text x="134" y="41.5">GND</text>
<text x="215.2" y="38.3">D3</text>
<text x="215.2" y="40.2">BAS316</text>
<text x="224.8" y="38.3">R23</text>
<text x="224.8" y="40.2">18K</text>
<text x="250.2" y="40.3">100R</text>
<text x="251.4" y="38.4">R25</text>
<text x="26.1" y="46.8">TP3</text>
<text x="36" y="44.1">WP</text>
<text x="52.8" y="44.1">A0</text>
<text x="52.8" y="46.7">A1</text>
<text x="69.2" y="43.5">JP6</text>
<text x="132.1" y="46">C11</text>
<text x="147.3" y="47.9">IC4</text>
<text x="24.6" y="52.4">GND</text>
<text x="35.5" y="52.9">M24C32-DFDW6TP</text>
<text x="36" y="49.2">GND</text>
<text x="52.8" y="49.2">A2</text>
<text x="70.3" y="52.4">GND</text>
<text x="132.1" y="49.8">100n</text>
<text x="224.8" y="51">R24</text>
<text x="224.8" y="52.9">12K</text>
<text x="250.7" y="49.2">C14</text>
<text x="126.1" y="54.2">GND</text>
<text x="132.1" y="58.7">C12</text>
<text x="201.2" y="59.9">R20</text>
<text x="250.5" y="59.3">GND</text>
<text x="119.3" y="60.6">+3V3</text>
<text x="132.1" y="62.5">1u</text>
<text x="136.2" y="64.4">GND</text>
<text x="195.2" y="64.6">C13</text>
<text x="200.6" y="63.9">100R</text>
<text x="217.5" y="61.8">GND</text>
<text x="115.5" y="72">D2</text>
<text x="116.7" y="68.2">R14</text>
<text x="116.7" y="70.1">10K</text>
<text x="126.1" y="66.9">GND</text>
<text x="139.1" y="68.2">JP8</text>
<text x="195.2" y="66.5">10n</text>
<text x="226.7" y="72">TP5</text>
<text x="113.1" y="77.3">BAS316</text>
<text x="194.6" y="72.6">GND</text>
<text x="216.4" y="75.3">R22</text>
<text x="239" y="74.6">IC5C</text>
<text x="32.9" y="83.4">+12V</text>
<text x="124.1" y="79.9">C8</text>
<text x="124.1" y="81.8">10n</text>
<text x="215.9" y="80.9">X4</text>
<text x="216.4" y="79.2">68R</text>
<text x="274.2" y="80.9">+3V3</text>
<text x="40.6" y="88.5">C3</text>
<text x="216.4" y="84.8">VCC</text>
<text x="216.4" y="87.3">SWDIO</text>
<text x="216.4" y="89.9">RESET</text>
<text x="239" y="87.3">IC5B</text>
<text x="40.6" y="91">10u</text>
<text x="47" y="94.2">GND</text>
<text x="120" y="90.4">GND</text>
<text x="216.4" y="92.4">SWCLK</text>
<text x="216.4" y="94.9">GND</text>
<text x="263.2" y="95.1">C15</text>
<text x="273" y="94.3">IC5E</text>
<text x="38.7" y="96.1">SP1</text>
<text x="194.3" y="96.8">R17</text>
<text x="194.3" y="98.7">47K</text>
<text x="199.8" y="96.1">+3V3</text>
<text x="209.9" y="100.6">GND</text>
<text x="216.4" y="97.5">SWO</text>
<text x="239.1" y="100">IC5A</text>
<text x="262.1" y="97">100n</text>
<text x="195.5" y="106.5">R19</text>
<text x="204.5" y="106.5">R21</text>
<text x="270.8" y="105.6">GND</text>
<text x="25.4" y="111.4">2N7002</text>
<text x="30.2" y="109.5">Q2</text>
<text x="48.9" y="110.9">R12</text>
<text x="195.5" y="108.4">1K8</text>
<text x="204.5" y="108.4">1K8</text>
<text x="30.2" y="119.6">GND</text>
<text x="36.8" y="118.5">100K</text>
<text x="38" y="116.6">R11</text>
<text x="48.2" y="114.5">100R</text>
<text x="110.5" y="116.6">10p</text>
<text x="111.6" y="114.1">C6</text>
<text x="116.2" y="119.6">Y1</text>
<text x="37.4" y="126">GND</text>
<text x="111.6" y="123.6">C7</text>
<text x="194.7" y="121.5">+3V3</text>
<text x="104.6" y="131.8">GND</text>
<text x="110.5" y="126.8">10p</text>
<text x="199.4" y="129.8">R18</text>
<text x="199.4" y="131.7">10K</text>
<text x="171.3" y="134.9">R16</text>
<text x="180.3" y="134.9">100R</text>
<text x="65.9" y="146.9">+3V3</text>
<text x="108.6" y="144.5">GND</text>
<text x="147.3" y="147.1">STM32G071RBT6</text>
<text x="58.4" y="154.7">100n</text>
<text x="59.7" y="152.2">C5</text>
<text x="21" y="160.9">TP1</text>
<text x="50.4" y="159.7">IC3</text>
<text x="60.3" y="158.4">GND</text>
<text x="74.9" y="159.6">R13</text>
<text x="74.9" y="161.5">10K</text>
<text x="79.4" y="160.9">TP4</text>
<text x="34.2" y="171.7">R9</text>
<text x="67.3" y="170.5">JP7</text>
<text x="21.9" y="176.1">GND</text>
<text x="33.6" y="175.7">10K</text>
<text x="22" y="181.3">+3V3</text>
<text x="70.5" y="181.2">GND</text>
</g>
<g font-size="1.3" fill="#a90000">
<text x="33.6" y="40.6">5</text>
<text x="33.6" y="38">6</text>
<text x="56.4" y="38">8</text>
<text x="33.6" y="43.1">7</text>
<text x="56.4" y="43.1">1</text>
<text x="56.4" y="45.6">2</text>
<text x="33.6" y="48.2">4</text>
<text x="56.4" y="48.2">3</text>
<text x="237.2" y="76.1">8</text>
<text x="213.9" y="83.7">1</text>
<text x="237.2" y="81.2">9</text>
<text x="247.8" y="78.7">10</text>
<text x="213.9" y="86.3">2</text>
<text x="213.9" y="88.8">3</text>
<text x="237.2" y="88.8">5</text>
<text x="213.9" y="91.4">4</text>
<text x="213.9" y="93.9">5</text>
<text x="237.2" y="93.9">6</text>
<text x="248.4" y="91.4">4</text>
<text x="276.8" y="90.2" transform="rotate(-90 276.8 90.2)">14</text>
<text x="213.9" y="96.4">6</text>
<text x="237.2" y="101.5">2</text>
<text x="276.8" y="99.8" transform="rotate(-90 276.8 99.8)">7</text>
<text x="237.2" y="106.6">3</text>
<text x="248.4" y="104.1">1</text>
</g>
<text font-size="1.3" fill="#840084" x="255.6" y="49.2">-</text>
<g font-size="1.3" fill="#989898">
<text x="110.6" y="133.6">LED4</text>
<text x="122.5" y="136.1">R15</text>
<text x="123.1" y="140.1">1K</text>
<text x="36.2" y="179.3">R10</text>
<text x="36.2" y="183.3">10K</text>
</g>
<g font-size="1" fill="#a90000">
<text x="145.5" y="53.2">7</text>
<text x="145.5" y="50.7">8</text>
<text x="145.5" y="55.8">6</text>
<text x="145.5" y="58.3">9</text>
<text x="167.8" y="55.8">17</text>
<text x="167.8" y="58.3">18</text>
<text x="167.8" y="60.8">19</text>
<text x="167.8" y="63.4">20</text>
<text x="167.8" y="65.9">21</text>
<text x="145" y="68.5">10</text>
<text x="145" y="71">11</text>
<text x="167.8" y="68.5">22</text>
<text x="167.8" y="71">23</text>
<text x="145" y="73.5">12</text>
<text x="167.8" y="73.5">24</text>
<text x="167.8" y="76.1">36</text>
<text x="145" y="78.6">13</text>
<text x="145" y="81.2">14</text>
<text x="145" y="83.7">15</text>
<text x="167.8" y="78.6">37</text>
<text x="167.8" y="81.2">42</text>
<text x="167.8" y="83.7">43</text>
<text x="145" y="86.2">16</text>
<text x="145" y="88.8">25</text>
<text x="167.8" y="86.2">44</text>
<text x="167.8" y="88.8">45</text>
<text x="145" y="91.3">26</text>
<text x="145" y="93.9">38</text>
<text x="167.8" y="91.3">46</text>
<text x="167.8" y="93.9">47</text>
<text x="145" y="96.4">39</text>
<text x="145" y="98.9">48</text>
<text x="145" y="101.5">49</text>
<text x="167.8" y="98.9">27</text>
<text x="167.8" y="101.5">28</text>
<text x="145" y="104">64</text>
<text x="145.5" y="106.6">1</text>
<text x="167.8" y="104">29</text>
<text x="167.8" y="106.6">57</text>
<text x="145.5" y="109.1">2</text>
<text x="145.5" y="111.6">3</text>
<text x="167.8" y="109.1">58</text>
<text x="167.8" y="111.6">59</text>
<text x="121.8" y="116.2" transform="rotate(-90 121.8 116.2)">1</text>
<text x="145.5" y="114.2">4</text>
<text x="145.5" y="116.7">5</text>
<text x="167.8" y="114.2">60</text>
<text x="167.8" y="116.7">61</text>
<text x="167.8" y="119.3">62</text>
<text x="121.8" y="123.8" transform="rotate(-90 121.8 123.8)">2</text>
<text x="145" y="121.8">50</text>
<text x="145" y="124.3">51</text>
<text x="167.8" y="124.3">30</text>
<text x="167.8" y="121.8">63</text>
<text x="145" y="126.9">52</text>
<text x="145" y="129.4">53</text>
<text x="145" y="132">54</text>
<text x="167.8" y="126.9">31</text>
<text x="167.8" y="129.4">32</text>
<text x="167.8" y="132">33</text>
<text x="145" y="134.5">55</text>
<text x="145" y="137">56</text>
<text x="167.8" y="134.5">34</text>
<text x="167.8" y="137">35</text>
<text x="145" y="139.6">40</text>
<text x="145" y="142.1">41</text>
<text x="48.9" y="165">3</text>
<text x="48.9" y="167.5">5</text>
<text x="48.9" y="162.4">6</text>
<text x="64.2" y="162.4">1</text>
<text x="64.2" y="167.5">7</text>
<text x="64.2" y="165">8</text>
<text x="48.9" y="170.1">2</text>
<text x="64.2" y="172.6">9</text>
<text x="64.2" y="175.1">4</text>
</g>
<g font-size="1" fill="#006464">
<text x="147.8" y="51.6">VDD</text>
<text x="241.7" y="51">CE5R5105HF-ZJ</text>
<text x="147.8" y="56.6">VBAT</text>
<text x="147.8" y="54.1">VREF+</text>
<text x="147.8" y="59.2">VSS</text>
<text x="164.1" y="56.6">PA0</text>
<text x="164.1" y="59.2">PA1</text>
<text x="164.1" y="61.7">PA2</text>
<text x="164.1" y="64.3">PA3</text>
<text x="147.8" y="69.3">PF0-OSC_IN</text>
<text x="147.8" y="71.9">PF1-OSC_OUT</text>
<text x="164.1" y="66.8">PA4</text>
<text x="164.1" y="69.3">PA5</text>
<text x="164.1" y="71.9">PA6</text>
<text x="147.8" y="74.4">PF2-NRST</text>
<text x="164.1" y="74.4">PA7</text>
<text x="164.1" y="77">PA8</text>
<text x="147.8" y="79.5">PC0</text>
<text x="147.8" y="82">PC1</text>
<text x="163.1" y="82">PA10</text>
<text x="164.1" y="79.5">PA9</text>
<text x="147.8" y="84.6">PC2</text>
<text x="147.8" y="87.1">PC3</text>
<text x="147.8" y="89.7">PC4</text>
<text x="157.9" y="87.1">PA12[PA10]</text>
<text x="158.9" y="84.6">PA11[PA9]</text>
<text x="163.1" y="89.7">PA13</text>
<text x="147.8" y="92.2">PC5</text>
<text x="147.8" y="94.7">PC6</text>
<text x="157" y="92.2">PA14-BOOT0</text>
<text x="163.1" y="94.7">PA15</text>
<text x="38.7" y="98">CMI-9605-1280T</text>
<text x="147.8" y="97.3">PC7</text>
<text x="147.8" y="99.8">PC8</text>
<text x="163.9" y="99.8">PB0</text>
<text x="147.8" y="107.4">PC11</text>
<text x="147.8" y="102.4">PC9</text>
<text x="147.8" y="104.9">PC10</text>
<text x="163.9" y="102.4">PB1</text>
<text x="163.9" y="104.9">PB2</text>
<text x="163.9" y="107.4">PB3</text>
<text x="147.8" y="110">PC12</text>
<text x="147.8" y="112.5">PC13</text>
<text x="163.9" y="110">PB4</text>
<text x="163.9" y="112.5">PB5</text>
<text x="147.8" y="115.1">PC14-OSC32_IN</text>
<text x="147.8" y="117.6">PC15-OSC32_OUT</text>
<text x="163.9" y="115.1">PB6</text>
<text x="163.9" y="117.6">PB7</text>
<text x="147.8" y="122.7">PD0</text>
<text x="147.8" y="125.2">PD1</text>
<text x="163" y="125.2">PB10</text>
<text x="163.9" y="120.1">PB8</text>
<text x="163.9" y="122.7">PB9</text>
<text x="147.8" y="127.8">PD2</text>
<text x="147.8" y="130.3">PD3</text>
<text x="163" y="127.8">PB11</text>
<text x="163" y="130.3">PB12</text>
<text x="147.8" y="132.8">PD4</text>
<text x="147.8" y="135.4">PD5</text>
<text x="147.8" y="137.9">PD6</text>
<text x="163" y="132.8">PB13</text>
<text x="163" y="135.4">PB14</text>
<text x="163" y="137.9">PB15</text>
<text x="147.8" y="140.5">PD8</text>
<text x="147.8" y="143">PD9</text>
<text x="51.3" y="165.9">MR</text>
<text x="51.3" y="163.3">WDI</text>
<text x="58.2" y="165.9">RESET</text>
<text x="59.9" y="163.3">VDD</text>
<text x="51.3" y="170.9">CWD</text>
<text x="51.3" y="168.4">SET1</text>
<text x="59.1" y="173.5">TPAD</text>
<text x="59.5" y="168.4">WDO</text>
<text x="59.7" y="176">GND</text>
</g>
<g font-size=".9" fill="#006464">
<text x="263.3" y="27.3">PWR_FLAG</text>
<text x="119.9" y="46.9">60R@100MHz</text>
<text x="132.3" y="52.1">PWR_FLAG</text>
<text x="273" y="95.9">SN74HCS02PWR</text>
<text x="235.9" y="109.9">SN74HCS02PWR</text>
<text x="102.6" y="120.8">FC-135 32.7680KA-K0</text>
<text x="50.7" y="179.7">TPS3851H18EDRBR</text>
</g>
<g font-size=".9" fill="#840000">
<text x="269.5" y="31.2">+VAUX</text>
<text x="18.7" y="41.4">SYS_SDA</text>
<text x="18.7" y="38.8">SYS_SCL</text>
<text x="124.1" y="56.6">+VAUX</text>
<text x="176.2" y="59.2">FAN_FAULT</text>
<text x="175.5" y="64.2">CM5_PWR_BTN</text>
<text x="127.6" y="69.3">SYSMCU_CLK</text>
<text x="132.9" y="71.9">DIB1_CSB</text>
<text x="176.2" y="71.9">DIB4_MISO</text>
<text x="176.2" y="69.3">DIB4_SCLK</text>
<text x="103.4" y="74.4">RESET_OUT</text>
<text x="175.5" y="74.4">DIB4_MOSI</text>
<text x="132.9" y="79.5">DIB4_CSB</text>
<text x="132.9" y="82">DIB5_CSB</text>
<text x="176.2" y="79.5">ENC_SW</text>
<text x="254.2" y="79.5">RTC_CM5</text>
<text x="131.1" y="89.6">SYSMCU_IRQ</text>
<text x="132.6" y="84.6">SOFT_PWR</text>
<text x="175.5" y="87.1">DIB3_RESET</text>
<text x="175.5" y="84.6">DIB2_RESET</text>
<text x="134.6" y="94.7">ENC_A</text>
<text x="175.5" y="94.7">DIB4_RESET</text>
<text x="254.2" y="92.2">RTC_M2</text>
<text x="278.3" y="91.4" transform="rotate(-90 278.3 91.4)">VDD</text>
<text x="131.5" y="99.8">DIB5_RESET</text>
<text x="134.4" y="97.3">ENC_B</text>
<text x="278.3" y="99" transform="rotate(-90 278.3 99)">VSS</text>
<text x="131.3" y="107.4">DIB4_BOOT0</text>
<text x="131.3" y="104.9">DIB3_BOOT0</text>
<text x="175.5" y="107.4">DIB2_CSB</text>
<text x="175.5" y="102.3">DIB_SHUTDOWN</text>
<text x="254.2" y="104.9">RTC_FAN</text>
<text x="129.3" y="112.5">CM5_LED_PWR</text>
<text x="131.3" y="110">DIB5_BOOT0</text>
<text x="175.5" y="110">DIB3_CSB</text>
<text x="206" y="115">SYS_SCL</text>
<text x="206.6" y="117.6">SYS_SDA</text>
<text x="132.7" y="122.7">FLEX_CMD</text>
<text x="175.5" y="120.1">DIB1_BOOT0</text>
<text x="175.5" y="122.7">DIB2_BOOT0</text>
<text x="176.2" y="125.2">SMBUS_ALERT</text>
<text x="131" y="127.7">FLEX_STATE</text>
<text x="131.5" y="135.4">DIB1_RESET</text>
<text x="131.6" y="132.8">POWER_SW</text>
<text x="176.2" y="137.9">AC_FREQ</text>
<text x="185.7" y="135.4">CM5_BOOT</text>
<text x="206.6" y="137.9">DIB_FAULT</text>
<text x="130.9" y="143">SYSMCU_CS</text>
<text x="84.1" y="165.8">RESET_OUT</text>
</g>
<g font-size=".9" fill="#840084">
<text x="69.3" y="46.2">(changeable to 100)</text>
<text x="70.9" y="44.8">Mainboard ID: 003</text>
<text x="259.1" y="50.1">Supercap alternatives:</text>
<text x="259.1" y="51.5">1) ADCH-S05R5SA105RB</text>
<text x="259.1" y="52.9">2) KR-5R5H105-R</text>
<text x="259.1" y="54.4">3) SCMDVLT3R6105ZVH190004E</text>
<text x="259.1" y="55.8">4) SCMDVLT5R5105ZVH190004E</text>
<text x="186.4" y="80.2">WDG_SET must be on a GPIO</text>
<text x="186.4" y="81.7">that is an input in bootloader</text>
<text x="186.4" y="83.1">mode (e.g. UART RX or MISO)</text>
<text x="118.2" y="126.4">32.768KHz</text>
<text x="168.6" y="144.6">Used GPIOs: 52</text>
</g>
<g font-size=".9" fill="#0f0f0f">
<text x="175.3" y="60.9">MON_5V</text>
<text x="176" y="66">SPKR_OUT</text>
<text x="129.6" y="73.6">SYSMCU_RESET</text>
<text x="177" y="76.2">RTC_OUT</text>
<text x="176.9" y="81.2">WDG_SET</text>
<text x="200.7" y="86.3">SYSMCU_SWDIO</text>
<text x="200.7" y="88.9">SYSMCU_RESET</text>
<text x="132.1" y="91.4">WDG_OUT</text>
<text x="195.3" y="91.4">SYSMCU_SWCLK_BOOT0</text>
<text x="61.7" y="111.7">SPKR_OUT</text>
<text x="132.1" y="114.3">OSC32_IN</text>
<text x="132.1" y="116.8">OSC32_OUT</text>
<text x="132.1" y="137.1">TEST_LED</text>
<text x="33" y="162.5">WDG_OUT</text>
<text x="33" y="167.6">WDG_SET</text>
<text x="33" y="165.1">WDG_MR</text>
</g>
<g font-size=".9" fill="#c60">
<text x="176.2" y="99.8">REAR_USB_TOP_FAULT</text>
<text x="176.2" y="112.5">USBC_IRQ</text>
<text x="133.1" y="125.2">USBC_ID</text>
<text x="176.2" y="130.3">USBC_CONN_DET</text>
</g>
<g font-size=".9" fill="#a90000">
<text x="35.4" y="105.9" transform="rotate(-90 35.4 105.9)">3</text>
<text x="35.4" y="113.5" transform="rotate(-90 35.4 113.5)">2</text>
<text x="40.1" y="111.6">1</text>
</g>
<text font-size=".9" fill="#00c2c2" x="128.4" y="102.3">TFT_BRIGHTNESS</text>
<text font-size=".9" fill="#848484" x="214.3" y="121.5">Make sure the bootloader bits are configured as follows:</text>
<g font-size=".9" fill="#f90">
<text x="130.3" y="130.3">DVID_PWR_ON</text>
<text x="127.7" y="140.4">DVID_PWR_FAULT</text>
</g>
<text font-size=".9" fill="#989898" x="107.5" y="141">LTST-C170KGKT</text>
</svg>
